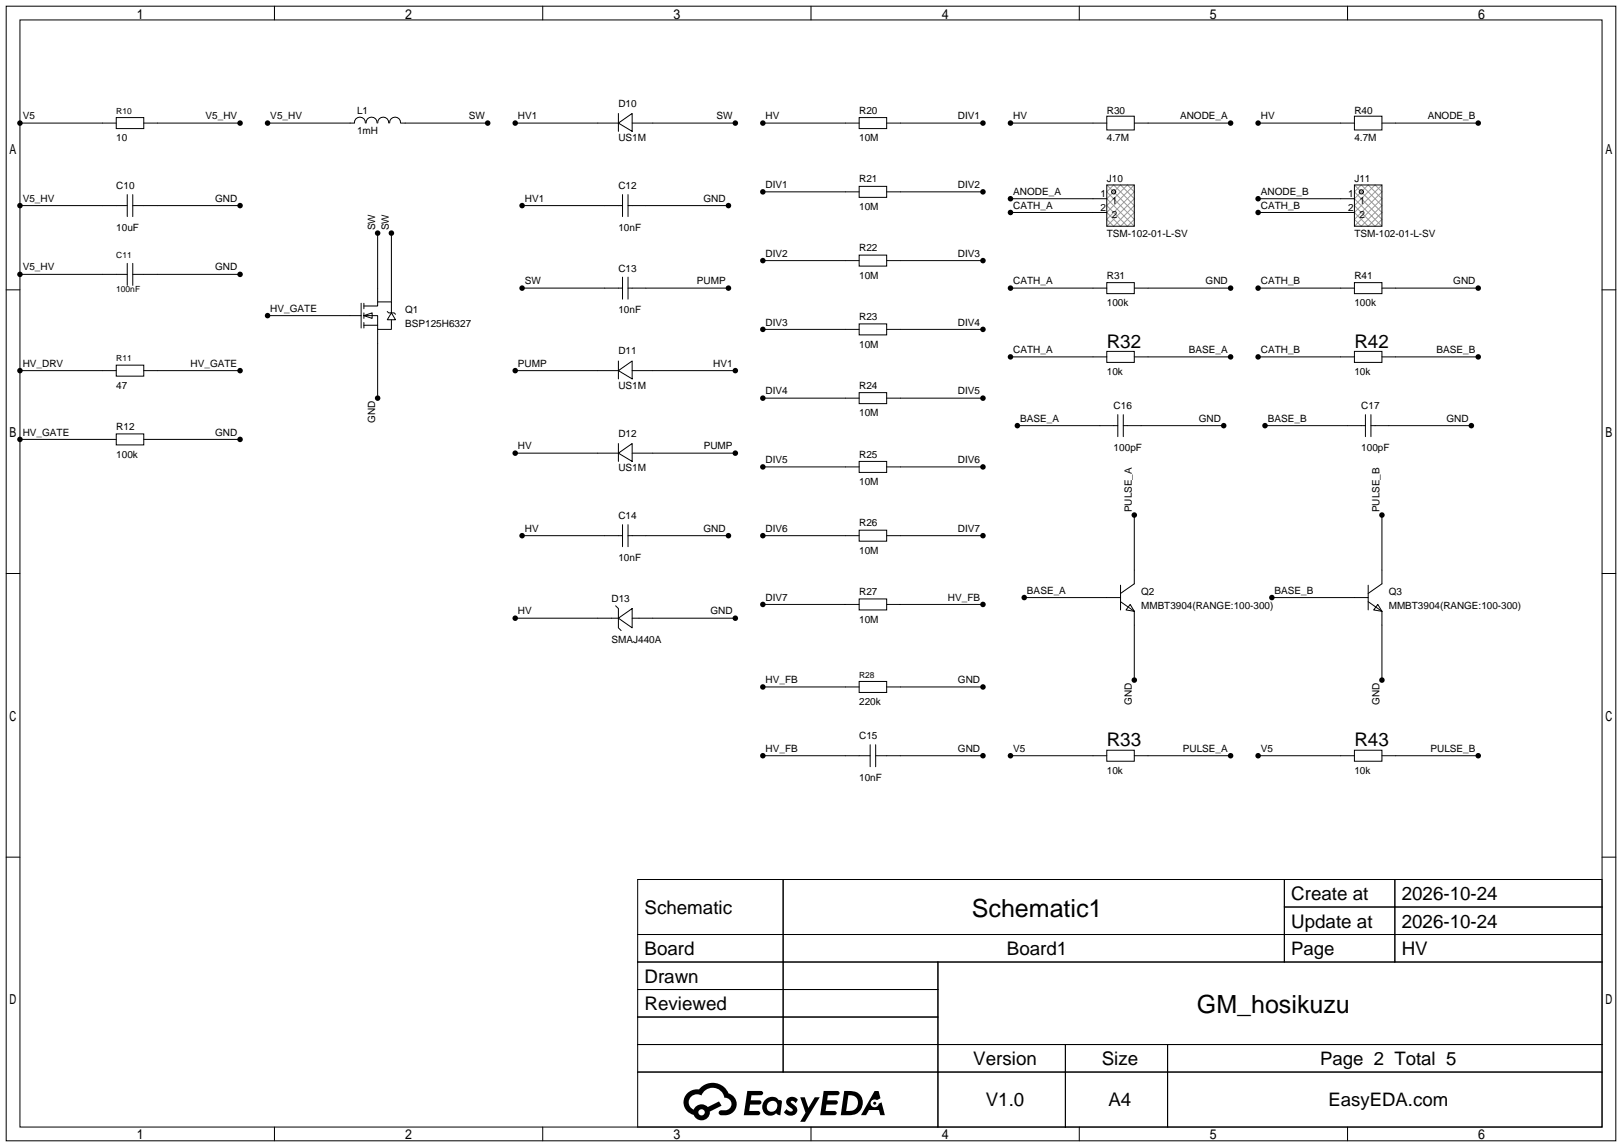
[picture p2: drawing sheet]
<svg xmlns="http://www.w3.org/2000/svg" width="299mm" height="212mm" viewBox="0 0 299 212" stroke-linecap="round" stroke-linejoin="round" font-family="sans-serif">
<g fill="none" stroke="#000" stroke-width=".18">
<path d="M1.1 1.1h297.2v209.6h-297.2zM3.7 3.7h292.1v204.5h-292.1zM50.7 1.1v2.6M100.2 1.1v2.6M149.7 1.1v2.6M199.3 1.1v2.6M248.8 1.1v2.6M3.7 22.7h17.8M3.7 38h19.8M21.5 21.7h5v2h-5zM23.5 35.9v4.1M24.5 38h19.8"/>
<path d="M24.5 35.9v4.1M26.5 22.7h17.8M49.4 22.7h16M65.4 22.7a1.01 1.01 0 0 1 1-1.1 1.01 1.01 0 0 1 1.1 1.1M67.6 22.7a1.01 1.01 0 0 1 1-1.1 1.01 1.01 0 0 1 1 1.1M69.7 22.7a1.01 1.01 0 0 1 1.1-1.1 1.01 1.01 0 0 1 1 1.1M71.9 22.7a1.01 1.01 0 0 1 1-1.1 1.01 1.01 0 0 1 1.1 1.1M74 22.7h16M95.1 22.7h19.1M96.4 38h18.5M114.2 22.7l2.5-1.7v3.3zM114.2 21v3.3"/>
<path d="M114.9 35.9v4.1M116 38h18.5M116 35.9v4.1M116.7 22.7h19.1M140.8 22.7h17.8M140.8 35.4h17.8M158.6 21.7h5.1v2h-5.1zM158.6 34.4h5.1v2h-5.1zM163.7 22.7h17.8M163.7 35.4h17.8M186.6 22.7h17.7M186.6 36.7h17.7"/>
<path d="M186.6 39.2h17.7M204.3 34.2h5.1v7.6h-5.1zM204.3 21.5h5.1v2.5h-5.1zM209.4 22.7h17.8M232.3 22.7h17.8M232.3 36.7h17.8M232.3 39.2h17.8M250.1 34.2h5v7.6h-5zM250.1 21.5h5v2.5h-5zM255.1 22.7h17.8M1.1 53.5h2.6M3.7 50.7h19.8"/>
<path d="M23.5 48.6v4.1M24.5 48.6v4.1M24.5 50.7h19.8M49.4 58.3h17.3M66.7 56v4.6M67.2 58.3l1.5-.5v1zM67.2 56.5h2.5v-.7h2.6v2M67.2 58.3h2.5v2.5h2.6v-1.7M67.2 56v1M67.2 57.8v1M67.2 59.6v1M69.7 43.1v12.7"/>
<path d="M71.5 57.5l.3 .3h1l.2 .2M72.3 57.8l.7 1.3h-1.5zM72.3 43.1v12.7M96.4 53.2h18.5M114.9 51.2v4M116 51.2v4M116 53.2h18.5M140.8 48.1h17.8M158.6 47.1h5.1v2h-5.1zM158.6 59.8h5.1v2h-5.1zM163.7 48.1h17.8M186.6 53.2h17.7"/>
<path d="M204.3 52.2h5.1v2h-5.1zM209.4 53.2h17.8M232.3 53.2h17.8M250.1 52.2h5v2h-5zM255.1 53.2h17.8M295.8 53.5h2.5M3.7 68.5h17.8M21.5 67.4h5v2.1h-5zM26.5 68.5h17.8M67.2 60.1h2.5M69.7 60.8v12.7M95.1 68.5h19.1"/>
<path d="M114.2 68.5l2.5-1.8v3.3zM114.2 66.7v3.3M116.7 68.5h19.1M140.8 60.8h17.8M140.8 73.5h17.8M158.6 72.5h5.1v2h-5.1zM163.7 60.8h17.8M163.7 73.5h17.8M186.6 65.9h17.7M187.8 78.6h18.6M204.3 64.9h5.1v2h-5.1zM206.4 76.6v4"/>
<path d="M207.4 76.6v4M207.4 78.6h18.5M209.4 65.9h17.8M232.3 65.9h17.8M233.6 78.6h18.5M250.1 64.9h5v2h-5zM252.1 76.6v4M253.1 78.6h18.6M253.1 76.6v4M255.1 65.9h17.8M3.7 81.2h17.8M21.5 80.1h5v2.1h-5z"/>
<path d="M26.5 81.2h17.8M95.1 83.7h19.1M96.4 98.9h18.5M114.2 83.7l2.5-1.8v3.3zM114.2 81.9v3.3M114.9 96.9v4.1M116 96.9v4.1M116 98.9h18.5M116.7 83.7h19.1M140.8 98.9h17.8M140.8 86.2h17.8M158.6 85.2h5.1v2h-5.1z"/>
<path d="M158.6 97.9h5.1v2h-5.1zM163.7 98.9h17.8M163.7 86.2h17.8M209.4 95.1v12.7l-2.5 1.8M255.1 95.1v12.7l-2.5 1.8M1.1 105.9h2.6M95.1 114.2h19.1M113.7 111.9l.5 .5v3.6l.5 .5M114.2 114.2l2.5-1.8v3.6zM116.7 114.2h19.1M140.8 111.6h17.8M158.6 110.6h5.1v2h-5.1z"/>
<path d="M163.7 111.6h17.8M189.1 110.4h17.8M206.9 111.1l2.5 1.8M206.9 108.1v4.5M208.7 111.6l.7 1.3-1.5-.3zM209.4 112.9v12.7M234.8 110.4h17.8M252.6 111.1l2.5 1.8M252.6 108.1v4.5M254.4 111.6l.7 1.3-1.5-.3zM255.1 112.9v12.7M295.8 105.9h2.5"/>
<path d="M140.8 126.9h17.8M140.8 139.6h19.9M158.6 125.9h5.1v2h-5.1zM160.7 137.5v4.1M161.7 139.6h19.8M161.7 137.5v4.1M163.7 126.9h17.8M186.6 139.6h17.7M204.3 138.6h5.1v2h-5.1zM209.4 139.6h17.8M232.3 139.6h17.8M250.1 138.6h5v2h-5z"/>
<path d="M255.1 139.6h17.8M1.1 158.3h2.6M295.8 158.3h2.5M117.7 162.4h178.1v45.8h-178.1zM117.7 172.6h178.1M117.7 177.7h178.1M144.6 162.4v35.6M173.2 177.7v30.5M237.1 162.4v15.3M237.1 167.5h58.7M257.5 162.4v15.3M117.7 182.8h55.5"/>
<path d="M117.7 192.9h178.1M117.7 187.8h55.5M117.7 198h178.1M196.7 192.9v15.3M215.6 192.9v15.3M50.7 208.2v2.5M100.2 208.2v2.5M149.7 208.2v2.5M199.3 208.2v2.5M248.8 208.2v2.5"/>
<circle cx="205.6" cy="35.4" r=".38"/>
<circle cx="251.3" cy="35.4" r=".38"/>
</g>
<g fill="#000">
<path d="M138 201.5h1.6a1.31 1.31 0 0 1 1.2 .2 .4 .4 0 0 1-.3 .6h-1.8l-.1 .9h1.6a.4 .4 0 0 1 .4 .4 .4 .4 0 0 1-.4 .4h-1.7l-.2 1.2h.8a1.23 1.23 0 0 1 1.2 .2 .39 .39 0 0 1-.3 .6h-2.7zM145.5 202.8a1.3 1.3 0 0 1 1.8 .3l-.4 .6a.54 .54 0 0 0-.9-.2l.1 .2a1.58 1.58 0 0 1 1.1 1.6 1.43 1.43 0 0 1-2.5 .1l.5-.6a.64 .64 0 0 0 .5 .5 .64 .64 0 0 0 .7-.3l-.2-.2a1.6 1.6 0 0 1-1-1.6zM147.7 202.7h.9l.7 1.9 1.1-1.9h.9l-2.7 4.5h-.9l1-1.7zM152.1 201.5h1.6a1.32 1.32 0 0 1 1.3 .2 .39 .39 0 0 1-.4 .6h-1.7l-.2 .9h1.7a.4 .4 0 0 1 .3 .4 .4 .4 0 0 1-.4 .4h-1.7l-.2 1.2h.8a1.23 1.23 0 0 1 1.2 .2 .39 .39 0 0 1-.3 .6h-2.7zM161.5 201.5h.7l.4 1.3-.7 .4a.75 .75 0 0 0-1.1 .3 .75 .75 0 0 0 .5 1 .75 .75 0 0 0 .9-.6l.6-.3 .6 2.4h-.9l-.2-1h-1.9l-.5 1h-.9z"/>
<path d="M126.9 201.9a2.37 2.37 0 0 0 1.2 4 1.54 1.54 0 0 0 1.7 1 1.54 1.54 0 0 0 1.3-1.6l2.1-1.1-.5-.8-2 1.1a1.57 1.57 0 0 0-2.6 .4 1.5 1.5 0 0 1-.8-2.1 1.5 1.5 0 0 1 2.2-.5 2.23 2.23 0 0 1 2.3-1.4 2.23 2.23 0 0 1 2 1.8 1.16 1.16 0 0 1 1.2 1.1 1.16 1.16 0 0 1-1 1.3h-.7a.47 .47 0 0 0-.6 .3 .47 .47 0 0 0 .4 .6 2.23 2.23 0 0 0 2.3-.7 2.23 2.23 0 0 0 .4-2.3 2.16 2.16 0 0 0-1.3-1.1 3.2 3.2 0 0 0-5.4-.7l-1.2 .1zM129 205.4a.58 .58 0 0 1 1.1 0 .58 .58 0 0 1-1.1 0z"/>
<path d="M141.3 203.1a1.62 1.62 0 0 0-.4 2.1 1.62 1.62 0 0 0 2 .7l.4-.3 .3 .3 .5 .1 .3-2.5-.2-.3h-.4a1.58 1.58 0 0 0-2.5-.1zM141.9 203.6a.99 .99 0 0 1 1.6 .3 .99 .99 0 0 1-.9 1.4 .94 .94 0 0 1-1-.5 .94 .94 0 0 1 .3-1.2z"/>
<path d="M155.9 201.5l-.7 4.5h1.5a2.27 2.27 0 0 0 2.6-2.3 2.27 2.27 0 0 0-2.7-2.2zM156.6 202.3a1.5 1.5 0 0 1 1.8 1.5 1.5 1.5 0 0 1-1.9 1.4h-.3z"/>
<circle cx="3.7" cy="22.7" r=".51"/>
<circle cx="3.7" cy="38" r=".51"/>
<circle cx="44.3" cy="22.7" r=".51"/>
<circle cx="44.3" cy="38" r=".51"/>
<circle cx="49.4" cy="22.7" r=".51"/>
<circle cx="90" cy="22.7" r=".51"/>
<circle cx="95.1" cy="22.7" r=".51"/>
<circle cx="96.4" cy="38" r=".51"/>
<circle cx="134.5" cy="38" r=".51"/>
<circle cx="135.8" cy="22.7" r=".51"/>
<circle cx="140.8" cy="22.7" r=".51"/>
<circle cx="140.8" cy="35.4" r=".51"/>
<circle cx="181.5" cy="22.7" r=".51"/>
<circle cx="181.5" cy="35.4" r=".51"/>
<circle cx="186.6" cy="22.7" r=".51"/>
<circle cx="186.6" cy="39.2" r=".51"/>
<circle cx="186.6" cy="36.7" r=".51"/>
<circle cx="227.2" cy="22.7" r=".51"/>
<circle cx="232.3" cy="22.7" r=".51"/>
<circle cx="232.3" cy="39.2" r=".51"/>
<circle cx="232.3" cy="36.7" r=".51"/>
<circle cx="272.9" cy="22.7" r=".51"/>
<circle cx="3.7" cy="50.7" r=".51"/>
<circle cx="44.3" cy="50.7" r=".51"/>
<circle cx="49.4" cy="58.3" r=".51"/>
<circle cx="69.7" cy="43.1" r=".51"/>
<circle cx="72.3" cy="43.1" r=".51"/>
<circle cx="96.4" cy="53.2" r=".51"/>
<circle cx="134.5" cy="53.2" r=".51"/>
<circle cx="140.8" cy="48.1" r=".51"/>
<circle cx="181.5" cy="48.1" r=".51"/>
<circle cx="186.6" cy="53.2" r=".51"/>
<circle cx="227.2" cy="53.2" r=".51"/>
<circle cx="232.3" cy="53.2" r=".51"/>
<circle cx="272.9" cy="53.2" r=".51"/>
<circle cx="3.7" cy="68.5" r=".51"/>
<circle cx="44.3" cy="68.5" r=".51"/>
<circle cx="69.7" cy="73.5" r=".51"/>
<circle cx="95.1" cy="68.5" r=".51"/>
<circle cx="135.8" cy="68.5" r=".51"/>
<circle cx="140.8" cy="60.8" r=".51"/>
<circle cx="140.8" cy="73.5" r=".51"/>
<circle cx="181.5" cy="73.5" r=".51"/>
<circle cx="181.5" cy="60.8" r=".51"/>
<circle cx="186.6" cy="65.9" r=".51"/>
<circle cx="187.8" cy="78.6" r=".51"/>
<circle cx="225.9" cy="78.6" r=".51"/>
<circle cx="227.2" cy="65.9" r=".51"/>
<circle cx="232.3" cy="65.9" r=".51"/>
<circle cx="233.6" cy="78.6" r=".51"/>
<circle cx="271.7" cy="78.6" r=".51"/>
<circle cx="272.9" cy="65.9" r=".51"/>
<circle cx="3.7" cy="81.2" r=".51"/>
<circle cx="44.3" cy="81.2" r=".51"/>
<circle cx="95.1" cy="83.7" r=".51"/>
<circle cx="96.4" cy="98.9" r=".51"/>
<circle cx="134.5" cy="98.9" r=".51"/>
<circle cx="135.8" cy="83.7" r=".51"/>
<circle cx="140.8" cy="86.2" r=".51"/>
<circle cx="140.8" cy="98.9" r=".51"/>
<circle cx="181.5" cy="86.2" r=".51"/>
<circle cx="181.5" cy="98.9" r=".51"/>
<circle cx="209.4" cy="95.1" r=".51"/>
<circle cx="255.1" cy="95.1" r=".51"/>
<circle cx="95.1" cy="114.2" r=".51"/>
<circle cx="135.8" cy="114.2" r=".51"/>
<circle cx="140.8" cy="111.6" r=".51"/>
<circle cx="181.5" cy="111.6" r=".51"/>
<circle cx="189.1" cy="110.4" r=".51"/>
<circle cx="234.8" cy="110.4" r=".51"/>
<circle cx="140.8" cy="126.9" r=".51"/>
<circle cx="140.8" cy="139.6" r=".51"/>
<circle cx="181.5" cy="139.6" r=".51"/>
<circle cx="181.5" cy="126.9" r=".51"/>
<circle cx="186.6" cy="139.6" r=".51"/>
<circle cx="209.4" cy="125.6" r=".51"/>
<circle cx="227.2" cy="139.6" r=".51"/>
<circle cx="232.3" cy="139.6" r=".51"/>
<circle cx="255.1" cy="125.6" r=".51"/>
<circle cx="272.9" cy="139.6" r=".51"/>
<circle cx="161.5" cy="203.8" r=".28"/>
</g>
<path d="M204.3 35.4l1.3-1.2 3.8 3.8-3.8 3.8-1.3-1.3 5.1-5.1-1.2-1.2-3.9 3.8 3.9 3.8 1.2-1.3zM204.3 34.2l5.1 5-2.5 2.6-2.6-2.6 5.1-5M205.8 35.1l.2 .2M206 35.6l-.2 .2M250.1 34.2l5 5-2.5 2.6-2.5-2.6 5-5M251.3 34.2l3.8 3.8-3.8 3.8-1.2-1.3 5-5.1-1.2-1.2-3.8 3.8 3.8 3.8 1.2-1.3-5-5.1zM251.5 35.1l.2 .2M251.7 35.6l-.2 .2M204.3 41.8l5.1-5.1-2.5-2.5-2.6 2.5 5.1 5.1M250.1 41.8l5-5.1-2.5-2.5-2.5 2.5 5 5.1" fill="none" stroke="#999" stroke-width=".18"/>
<g font-size="4.6">
<text x="179.4" y="169.4">Schematic1</text>
<text x="221" y="187.1">GM_hosikuzu</text>
</g>
<g font-size="3.5">
<text x="204.3" y="64.2">R32</text>
<text x="250.1" y="64.2">R42</text>
<text x="204.3" y="137.8">R33</text>
<text x="250.1" y="137.8">R43</text>
<text x="238.4" y="166.2">Create at</text>
<text x="258.8" y="166.2">2026-10-24</text>
<text x="119" y="168.8">Schematic</text>
<text x="238.4" y="171.3">Update at</text>
<text x="258.8" y="171.3">2026-10-24</text>
<text x="119" y="176.4">Board</text>
<text x="185.9" y="176.4">Board1</text>
<text x="258.8" y="176.4">HV</text>
<text x="119" y="181.5">Drawn</text>
<text x="119" y="186.6">Reviewed</text>
<text x="179.7" y="196.7">Version</text>
<text x="203.4" y="196.7">Size</text>
<text x="182" y="204.3">V1.0</text>
<text x="204.7" y="204.3">A4</text>
</g>
<g font-size="3.4">
<text x="238.4" y="176.4">Page</text>
<text x="243.7" y="196.7">Page 2 Total 5</text>
<text x="245.3" y="204.3">EasyEDA.com</text>
</g>
<g font-size="1.8">
<text x="4.2" y="22">V5</text>
<text x="38" y="22">V5_HV</text>
<text x="49.9" y="22">V5_HV</text>
<text x="65.9" y="21">L1</text>
<text x="86.6" y="22">SW</text>
<text x="95.6" y="22">HV1</text>
<text x="114.2" y="19.7">D10</text>
<text x="132.3" y="22">SW</text>
<text x="141.4" y="22">HV</text>
<text x="158.6" y="21">R20</text>
<text x="176.9" y="22">DIV1</text>
<text x="187.1" y="22">HV</text>
<text x="204.3" y="21">R30</text>
<text x="217.9" y="22">ANODE_A</text>
<text x="232.8" y="22">HV</text>
<text x="250.1" y="21">R40</text>
<text x="263.6" y="22">ANODE_B</text>
<text x="21.5" y="26.1">10</text>
<text x="65.9" y="24.8">1mH</text>
<text x="114.2" y="26.1">US1M</text>
<text x="158.6" y="26.1">10M</text>
<text x="204.3" y="26.1">4.7M</text>
<text x="250.1" y="26.1">4.7M</text>
<text x="21.5" y="35">C10</text>
<text x="114.2" y="35">C12</text>
<text x="141.4" y="34.7">DIV1</text>
<text x="158.6" y="33.7">R21</text>
<text x="176.9" y="34.7">DIV2</text>
<text x="187.1" y="36">ANODE_A</text>
<text x="204.3" y="33.7">J10</text>
<text x="232.8" y="36">ANODE_B</text>
<text x="250.1" y="33.7">J11</text>
<text x="4.2" y="37.3">V5_HV</text>
<text x="39.7" y="37.3">GND</text>
<text x="96.9" y="37.3">HV1</text>
<text x="129.9" y="37.3">GND</text>
<text x="158.6" y="38.8">10M</text>
<text x="187.1" y="38.5">CATH_A</text>
<text x="203.2" y="36.5">1</text>
<text x="203.2" y="39">2</text>
<text x="205.3" y="37.7">1</text>
<text x="205.3" y="40.3">2</text>
<text x="232.8" y="38.5">CATH_B</text>
<text x="248.9" y="36.5">1</text>
<text x="248.9" y="39">2</text>
<text x="251" y="37.7">1</text>
<text x="251" y="40.3">2</text>
<text x="21.5" y="42.6">10uF</text>
<text x="69.3" y="42.5" transform="rotate(-90 69.3 42.5)">SW</text>
<text x="71.8" y="42.5" transform="rotate(-90 71.8 42.5)">SW</text>
<text x="114.2" y="42.6">10nF</text>
<text x="141.4" y="47.4">DIV2</text>
<text x="158.6" y="46.4">R22</text>
<text x="176.9" y="47.4">DIV3</text>
<text x="204.3" y="43.9">TSM-102-01-L-SV</text>
<text x="250.1" y="43.9">TSM-102-01-L-SV</text>
<text x="4.2" y="50">V5_HV</text>
<text x="39.7" y="50">GND</text>
<text x="96.9" y="52.5">SW</text>
<text x="114.2" y="50.2">C13</text>
<text x="128.6" y="52.5">PUMP</text>
<text x="158.6" y="51.5">10M</text>
<text x="187.1" y="52.5">CATH_A</text>
<text x="204.3" y="51.5">R31</text>
<text x="222.6" y="52.5">GND</text>
<text x="232.8" y="52.5">CATH_B</text>
<text x="250.1" y="51.5">R41</text>
<text x="268.3" y="52.5">GND</text>
<text x="49.9" y="57.6">HV_GATE</text>
<text x="74.8" y="57.8">Q1</text>
<text x="114.2" y="57.8">10nF</text>
<text x="158.6" y="59.1">R23</text>
<text x="204.3" y="56.6">100k</text>
<text x="250.1" y="56.6">100k</text>
<text x="74.8" y="60.4">BSP125H6327</text>
<text x="114.2" y="65.5">D11</text>
<text x="141.4" y="60.1">DIV3</text>
<text x="158.6" y="64.2">10M</text>
<text x="176.9" y="60.1">DIV4</text>
<text x="187.1" y="65.2">CATH_A</text>
<text x="219.5" y="65.2">BASE_A</text>
<text x="232.8" y="65.2">CATH_B</text>
<text x="265.2" y="65.2">BASE_B</text>
<text x="4.2" y="67.7">HV_DRV</text>
<text x="21.5" y="71.8">47</text>
<text x="35.2" y="67.7">HV_GATE</text>
<text x="95.6" y="67.7">PUMP</text>
<text x="114.2" y="71.8">US1M</text>
<text x="131.7" y="67.7">HV1</text>
<text x="158.6" y="71.8">R24</text>
<text x="204.3" y="69.3">10k</text>
<text x="250.1" y="69.3">10k</text>
<text x="141.4" y="72.8">DIV4</text>
<text x="158.6" y="76.9">10M</text>
<text x="176.9" y="72.8">DIV5</text>
<text x="188.3" y="77.9">BASE_A</text>
<text x="205.6" y="75.6">C16</text>
<text x="221.3" y="77.9">GND</text>
<text x="234.1" y="77.9">BASE_B</text>
<text x="251.3" y="75.6">C17</text>
<text x="267" y="77.9">GND</text>
<text x="4.2" y="80.4">HV_GATE</text>
<text x="21.5" y="79.4">R12</text>
<text x="39.7" y="80.4">GND</text>
<text x="69.3" y="78.1" transform="rotate(-90 69.3 78.1)">GND</text>
<text x="95.6" y="83">HV</text>
<text x="114.2" y="80.7">D12</text>
<text x="129.9" y="83">PUMP</text>
<text x="205.6" y="83.2">100pF</text>
<text x="251.3" y="83.2">100pF</text>
<text x="21.5" y="84.5">100k</text>
<text x="114.2" y="87">US1M</text>
<text x="141.4" y="85.5">DIV5</text>
<text x="158.6" y="84.5">R25</text>
<text x="158.6" y="89.6">10M</text>
<text x="176.9" y="85.5">DIV6</text>
<text x="114.2" y="95.9">C14</text>
<text x="209" y="94.6" transform="rotate(-90 209 94.6)">PULSE_A</text>
<text x="254.7" y="94.6" transform="rotate(-90 254.7 94.6)">PULSE_B</text>
<text x="96.9" y="98.2">HV</text>
<text x="129.9" y="98.2">GND</text>
<text x="141.4" y="98.2">DIV6</text>
<text x="158.6" y="97.2">R26</text>
<text x="176.9" y="98.2">DIV7</text>
<text x="114.2" y="103.6">10nF</text>
<text x="158.6" y="102.3">10M</text>
<text x="95.6" y="113.5">HV</text>
<text x="112.9" y="111.2">D13</text>
<text x="131.1" y="113.5">GND</text>
<text x="141.4" y="110.9">DIV7</text>
<text x="158.6" y="109.9">R27</text>
<text x="175" y="110.9">HV_FB</text>
<text x="189.6" y="109.6">BASE_A</text>
<text x="210.7" y="109.9">Q2</text>
<text x="210.7" y="112.4">MMBT3904(RANGE:100-300)</text>
<text x="235.3" y="109.6">BASE_B</text>
<text x="256.4" y="109.9">Q3</text>
<text x="256.4" y="112.4">MMBT3904(RANGE:100-300)</text>
<text x="112.9" y="118.8">SMAJ440A</text>
<text x="158.6" y="115">10M</text>
<text x="141.4" y="126.2">HV_FB</text>
<text x="158.6" y="130.2">220k</text>
<text x="176.9" y="126.2">GND</text>
<text x="209" y="130.2" transform="rotate(-90 209 130.2)">GND</text>
<text x="254.7" y="130.2" transform="rotate(-90 254.7 130.2)">GND</text>
<text x="158.6" y="136.6">C15</text>
<text x="141.4" y="138.9">HV_FB</text>
<text x="176.9" y="138.9">GND</text>
<text x="187.1" y="138.9">V5</text>
<text x="204.3" y="142.9">10k</text>
<text x="218.4" y="138.9">PULSE_A</text>
<text x="232.8" y="138.9">V5</text>
<text x="250.1" y="142.9">10k</text>
<text x="264.1" y="138.9">PULSE_B</text>
<text x="158.6" y="144.2">10nF</text>
</g>
<g font-size="1.6">
<text x="21.5" y="21">R10</text>
<text x="21.5" y="47.7">C11</text>
<text x="21.5" y="54">100nF</text>
<text x="21.5" y="66.7">R11</text>
<text x="158.6" y="125.1">R28</text>
</g>
</svg>
